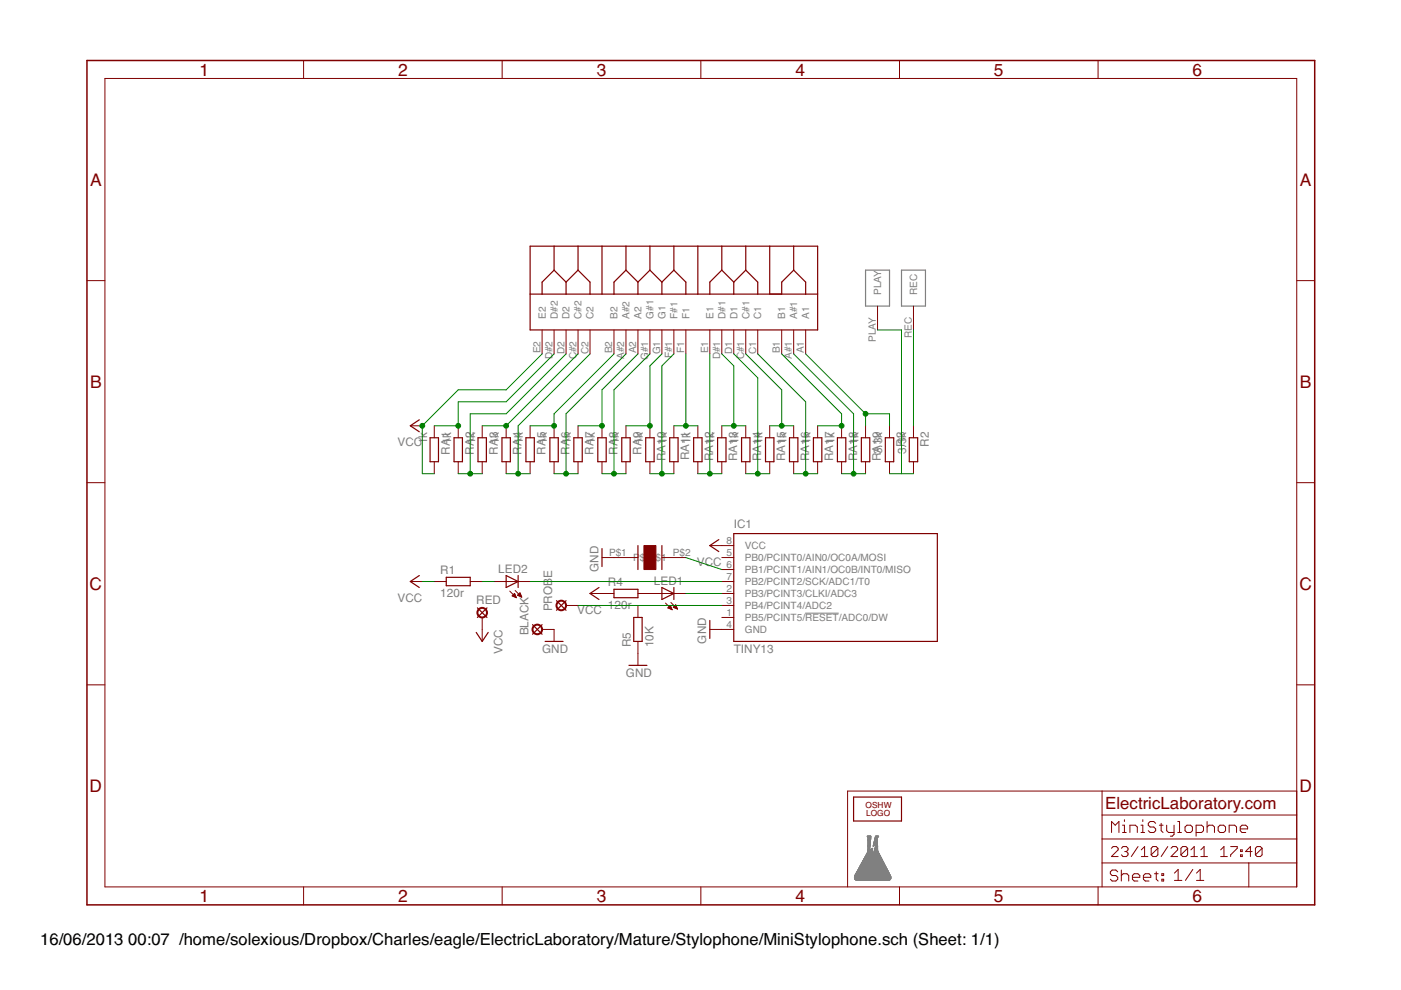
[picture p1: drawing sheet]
<svg xmlns="http://www.w3.org/2000/svg" width="297mm" height="210mm" viewBox="0 0 297 210" stroke-linecap="round" stroke-linejoin="round" font-family="sans-serif">
<path d="M183.5 57.3h5.1v7.6h-5.1zM191.1 57.3h5.1v7.6h-5.1z" fill="none" stroke="#808080" stroke-width=".25"/>
<g fill="#808080" stroke="#808080" stroke-width=".21">
<path d="M181.7 186.6l6.6 .1z"/>
<path d="M181.6 186.6h6.9z"/>
<path d="M181.5 186.6h7.1z"/>
<path d="M181.4 186.5l7.2 .1z"/>
<path d="M181.4 186.5l7.3 .1z"/>
<path d="M181.4 186.5h7.3z"/>
<path d="M181.3 186.5h7.4z"/>
<path d="M181.3 186.5h7.5z"/>
<path d="M181.3 186.4l7.5 .1z"/>
<path d="M181.3 186.4h7.5z"/>
<path d="M181.2 186.4h7.6z"/>
<path d="M181.2 186.3l7.6 .1z"/>
<path d="M181.2 186.3h7.7z"/>
<path d="M181.2 186.2l7.6 .1z"/>
<path d="M181.2 186.2l7.7 .1z"/>
<path d="M181.2 186.2h7.7z"/>
<path d="M181.2 186.1l7.7 .1z"/>
<path d="M181.2 186.1h7.7z"/>
<path d="M181.2 186l7.7 .1z"/>
<path d="M181.2 186h7.7z"/>
<path d="M181.2 185.9l7.7 .1z"/>
<path d="M181.2 185.9h7.7z"/>
<path d="M181.2 185.8l7.6 .1z"/>
<path d="M181.2 185.8h7.6z"/>
<path d="M181.2 185.7l7.6 .1z"/>
<path d="M181.2 185.7h7.6z"/>
<path d="M181.2 185.6l7.6 .1z"/>
<path d="M181.3 185.6l7.4 .1z"/>
<path d="M181.3 185.6h7.4z"/>
<path d="M181.3 185.5l7.4 .1z"/>
<path d="M181.3 185.5h7.4z"/>
<path d="M181.4 185.4l7.3 .1z"/>
<path d="M181.4 185.4h7.2z"/>
<path d="M181.4 185.4h7.3z"/>
<path d="M181.4 185.3l7.2 .1z"/>
<path d="M181.4 185.3h7.2z"/>
<path d="M181.5 185.2l7.1 .1z"/>
<path d="M181.5 185.2h7.1z"/>
<path d="M181.5 185.1l7 .1z"/>
<path d="M181.5 185.1h7z"/>
<path d="M181.6 185.1h6.9z"/>
<path d="M181.6 185l6.9 .1z"/>
<path d="M181.6 185h6.8z"/>
<path d="M181.7 184.9l6.7 .1z"/>
<path d="M181.6 184.9h6.8z"/>
<path d="M181.7 184.9h6.7z"/>
<path d="M181.7 184.8l6.7 .1z"/>
<path d="M181.7 184.8l6.6 .1z"/>
<path d="M181.7 184.8h6.6z"/>
<path d="M181.7 184.7l6.6 .1z"/>
<path d="M181.7 184.7h6.6z"/>
<path d="M181.8 184.7h6.5z"/>
<path d="M181.8 184.6l6.5 .1z"/>
<path d="M181.8 184.6l6.4 .1z"/>
<path d="M181.8 184.6h6.5z"/>
<path d="M181.8 184.6h6.4z"/>
<path d="M181.8 184.5l6.4 .1z"/>
<path d="M181.9 184.5h6.3z"/>
<path d="M181.9 184.4l6.3 .1z"/>
<path d="M181.9 184.4h6.3z"/>
<path d="M181.9 184.4h6.2z"/>
<path d="M181.9 184.3l6.2 .1z"/>
<path d="M182 184.3l6.1 .1z"/>
<path d="M182 184.3h6.1z"/>
<path d="M182 184.2l6.1 .1z"/>
<path d="M182 184.2l6 .1z"/>
<path d="M182 184.2h6z"/>
<path d="M182.1 184.2h5.9z"/>
<path d="M182.1 184.1l5.9 .1z"/>
<path d="M182.1 184.1h5.9z"/>
<path d="M182.1 184l5.8 .1z"/>
<path d="M182.1 184h5.8z"/>
<path d="M182.2 184h5.7z"/>
<path d="M182.2 183.9l5.7 .1z"/>
<path d="M182.2 183.9h5.7z"/>
<path d="M182.2 183.8l5.7 .1z"/>
<path d="M182.2 183.8l5.6 .1z"/>
<path d="M182.3 183.8h5.5z"/>
<path d="M182.3 183.7l5.5 .1z"/>
<path d="M182.3 183.7h5.5z"/>
<path d="M182.3 183.7h5.4z"/>
<path d="M182.3 183.6l5.4 .1z"/>
<path d="M182.4 183.6h5.3z"/>
<path d="M182.4 183.5l5.3 .1z"/>
<path d="M182.4 183.5h5.3z"/>
<path d="M182.5 183.4l5.1 .1z"/>
<path d="M182.5 183.4h5.1z"/>
<path d="M182.5 183.3l5.1 .1z"/>
<path d="M182.5 183.3h5.1z"/>
<path d="M182.5 183.3h5z"/>
<path d="M182.5 183.2l5 .1z"/>
<path d="M182.6 183.2h4.9z"/>
<path d="M182.6 183.1l4.9 .1z"/>
<path d="M182.6 183.1h4.9z"/>
<path d="M182.7 183.1h4.8z"/>
<path d="M182.6 183l4.8 .1z"/>
<path d="M182.7 183l4.7 .1z"/>
<path d="M182.7 183h4.7z"/>
<path d="M182.7 182.9l4.7 .1z"/>
<path d="M182.7 182.9h4.6z"/>
<path d="M182.8 182.9h4.6z"/>
<path d="M182.8 182.8l4.5 .1z"/>
<path d="M182.8 182.8h4.5z"/>
<path d="M182.8 182.7l4.5 .1z"/>
<path d="M182.9 182.7h4.4z"/>
<path d="M182.9 182.6l4.3 .1z"/>
<path d="M182.9 182.6h4.3z"/>
<path d="M182.9 182.5l4.3 .1z"/>
<path d="M183 182.5l4.2 .1z"/>
<path d="M183 182.5h4.2z"/>
<path d="M183 182.5h4.1z"/>
<path d="M183 182.4l1.8 .1z"/>
<path d="M184.8 182.4l2.3 .1z"/>
<path d="M183 182.4h1.8z"/>
<path d="M184.8 182.4h2.3z"/>
<path d="M183 182.3l1.8 .1z"/>
<path d="M184.8 182.3l2.3 .1z"/>
<path d="M183.1 182.3l1.7 .1z"/>
<path d="M184.8 182.3l2.2 .1z"/>
<path d="M183.1 182.3h1.7z"/>
<path d="M184.8 182.3h2.2z"/>
<path d="M183.1 182.2l1.7 .1z"/>
<path d="M184.8 182.2l2.2 .1z"/>
<path d="M183.1 182.2h1.7z"/>
<path d="M184.8 182.2h2.2z"/>
<path d="M184.9 182.2h2.1z"/>
<path d="M183.2 182.1l1.6 .1z"/>
<path d="M184.9 182.1l2.1 .1z"/>
<path d="M184.9 182.1l2 .1z"/>
<path d="M183.2 182.1h1.6z"/>
<path d="M184.9 182.1h2.1z"/>
<path d="M184.9 182.1h2z"/>
<path d="M183.2 182l1.6 .1z"/>
<path d="M184.9 182l2 .1z"/>
<path d="M183.2 182h1.6z"/>
<path d="M184.9 182h2z"/>
<path d="M183.3 181.9l1.5 .1z"/>
<path d="M184.9 181.9l2 .1z"/>
<path d="M183.3 181.9h1.5z"/>
<path d="M184.9 181.9h1.9z"/>
<path d="M185 181.9h1.8z"/>
<path d="M183.3 181.8l1.5 .1z"/>
<path d="M184.9 181.8l1.9 .1z"/>
<path d="M183.3 181.8h1.5z"/>
<path d="M185 181.8h1.8z"/>
<path d="M183.4 181.8h1.4z"/>
<path d="M183.4 181.7l1.4 .1z"/>
<path d="M185 181.7l1.7 .1z"/>
<path d="M183.4 181.7h1.4z"/>
<path d="M185 181.7h1.7z"/>
<path d="M183.5 181.6l1.3 .1z"/>
<path d="M185 181.6l1.7 .1z"/>
<path d="M183.5 181.6h1.3z"/>
<path d="M185 181.6h1.7z"/>
<path d="M183.5 181.5l1.3 .1z"/>
<path d="M185.1 181.5l1.6 .1z"/>
<path d="M185 181.5l1.6 .1z"/>
<path d="M183.5 181.5h1.3z"/>
<path d="M185 181.5h1.6z"/>
<path d="M183.5 181.5h1.4z"/>
<path d="M183.6 181.4l1.3 .1z"/>
<path d="M185.1 181.4l1.5 .1z"/>
<path d="M183.6 181.4h1.3z"/>
<path d="M185.1 181.4h1.5z"/>
<path d="M183.6 181.3l1.3 .1z"/>
<path d="M185.1 181.3l1.4 .1z"/>
<path d="M183.6 181.3h1.2z"/>
<path d="M185.1 181.3h1.4z"/>
<path d="M183.7 181.3h1.2z"/>
<path d="M183.7 181.2l1.2 .1z"/>
<path d="M185.1 181.2l1.4 .1z"/>
<path d="M183.7 181.2h1.2z"/>
<path d="M185.1 181.2h1.4z"/>
<path d="M183.7 181.1l1.2 .1z"/>
<path d="M185.1 181.1l1.4 .1z"/>
<path d="M183.7 181.1h1.2z"/>
<path d="M185.2 181.1h1.2z"/>
<path d="M183.7 181l1.2 .1z"/>
<path d="M185.2 181l1.2 .1z"/>
<path d="M183.8 181l1.1 .1z"/>
<path d="M183.8 181h1.1z"/>
<path d="M185.2 181h1.2z"/>
<path d="M183.8 180.9l1.1 .1z"/>
<path d="M185.2 180.9l1.1 .1z"/>
<path d="M183.9 180.9h1z"/>
<path d="M185.2 180.9h1.1z"/>
<path d="M183.9 180.8l1 .1z"/>
<path d="M185.2 180.8l1.1 .1z"/>
<path d="M183.9 180.8h1z"/>
<path d="M185.2 180.8h1.1z"/>
<path d="M185.3 180.8h1z"/>
<path d="M183.9 180.7l1 .1z"/>
<path d="M185.3 180.7l.9 .1z"/>
<path d="M184 180.7h.9z"/>
<path d="M185.3 180.7h.9z"/>
<path d="M184 180.6l1 .1z"/>
<path d="M185.3 180.6l.9 .1z"/>
<path d="M184 180.6l.9 .1z"/>
<path d="M184 180.6h.9z"/>
<path d="M185.3 180.6h.9z"/>
<path d="M184 180.6h1z"/>
<path d="M184 180.5l1 .1z"/>
<path d="M185.3 180.5l.8 .1z"/>
<path d="M184 180.5h1z"/>
<path d="M185.4 180.5h.7z"/>
<path d="M184 180.4l1 .1z"/>
<path d="M185.4 180.4l.7 .1z"/>
<path d="M184 180.4h1z"/>
<path d="M185.4 180.4h.7z"/>
<path d="M184 180.3l1 .1z"/>
<path d="M185.4 180.3l.7 .1z"/>
<path d="M184 180.3h1z"/>
<path d="M185.4 180.3h.7z"/>
<path d="M184.1 180.2l.3 .1z"/>
<path d="M184.4 180.2l.6 .1z"/>
<path d="M185.4 180.2l.7 .1z"/>
<path d="M184 180.2h.4z"/>
<path d="M184.5 180.2h.5z"/>
<path d="M185.4 180.2h.7z"/>
<path d="M184 180.1l.4 .1z"/>
<path d="M184.5 180.1l.5 .1z"/>
<path d="M185.4 180.1l.7 .1z"/>
<path d="M184.6 180.1l.4 .1z"/>
<path d="M185.5 180.1l.6 .1z"/>
<path d="M184 180.1h.4z"/>
<path d="M184.6 180.1h.4z"/>
<path d="M185.5 180.1h.6z"/>
<path d="M184 180l.4 .1z"/>
<path d="M184.7 180l.3 .1z"/>
<path d="M185.5 180l.6 .1z"/>
<path d="M184 180h.4z"/>
<path d="M184.7 180h.3z"/>
<path d="M185.5 180h.6z"/>
<path d="M184.8 180h.2z"/>
<path d="M184 179.9l.4 .1z"/>
<path d="M184.8 179.9l.2 .1z"/>
<path d="M185.5 179.9l.6 .1z"/>
<path d="M184.1 179.9h.3z"/>
<path d="M184.9 179.9h.1z"/>
<path d="M185.5 179.9h.6z"/>
<path d="M184.1 179.8l.3 .1z"/>
<path d="M185.5 179.8l.6 .1z"/>
<path d="M184.1 179.8h.3z"/>
<path d="M185.5 179.8h.6z"/>
<path d="M184.1 179.7l.3 .1z"/>
<path d="M185.5 179.7l.6 .1z"/>
<path d="M184.1 179.7h.3z"/>
<path d="M185.5 179.7h.6z"/>
<path d="M185.6 179.7h.5z"/>
<path d="M184.1 179.6l.3 .1z"/>
<path d="M185.6 179.6l.5 .1z"/>
<path d="M184 179.6l.4 .1z"/>
<path d="M184 179.6h.4z"/>
<path d="M185.6 179.6h.5z"/>
<path d="M184 179.5l.4 .1z"/>
<path d="M185.6 179.5l.5 .1z"/>
<path d="M184 179.5h.4z"/>
<path d="M185.6 179.5h.5z"/>
<path d="M184 179.4l.4 .1z"/>
<path d="M185.7 179.4l.4 .1z"/>
<path d="M184 179.4h.4z"/>
<path d="M185.7 179.4h.4z"/>
<path d="M184 179.4h.5z"/>
<path d="M184 179.3l.5 .1z"/>
<path d="M185.7 179.3l.4 .1z"/>
<path d="M185.1 179.3l.2 .1z"/>
<path d="M184 179.3h.5z"/>
<path d="M185.1 179.3h.2z"/>
<path d="M185.7 179.3h.4z"/>
<path d="M185.2 179.3h.1z"/>
<path d="M184 179.2l.5 .1z"/>
<path d="M185.2 179.2l.2 .1z"/>
<path d="M185.7 179.2l.3 .1z"/>
<path d="M184 179.2h.5z"/>
<path d="M185.2 179.2h.3z"/>
<path d="M185.7 179.2h.3z"/>
<path d="M184 179.1l.5 .1z"/>
<path d="M185.2 179.1l.3 .1z"/>
<path d="M185.7 179.1l.3 .1z"/>
<path d="M185.2 179.1l.4 .1z"/>
<path d="M184.1 179.1h.4z"/>
<path d="M185.2 179.1h.4z"/>
<path d="M185.7 179.1h.3z"/>
<path d="M184.1 179l.4 .1z"/>
<path d="M185.2 179l.5 .1z"/>
<path d="M185.7 179l.3 .1z"/>
<path d="M184.1 179h.4z"/>
<path d="M185.2 179h.5z"/>
<path d="M185.7 179h.3z"/>
<path d="M185.2 179h.8z"/>
<path d="M184.1 178.9l.4 .1z"/>
<path d="M185.2 178.9l.8 .1z"/>
<path d="M184.1 178.9h.4z"/>
<path d="M185.2 178.9h.8z"/>
<path d="M184.1 178.8l.4 .1z"/>
<path d="M185.3 178.8l.7 .1z"/>
<path d="M184 178.8l.5 .1z"/>
<path d="M184 178.8h.5z"/>
<path d="M185.3 178.8h.7z"/>
<path d="M184 178.7l.5 .1z"/>
<path d="M185.3 178.7l.7 .1z"/>
<path d="M184 178.7h.5z"/>
<path d="M185.3 178.7h.7z"/>
<path d="M184 178.6l.5 .1z"/>
<path d="M185.3 178.6l.7 .1z"/>
<path d="M184 178.6h.5z"/>
<path d="M185.3 178.6h.7z"/>
<path d="M184.1 178.6h.4z"/>
<path d="M184.1 178.5l.4 .1z"/>
<path d="M185.3 178.5l.7 .1z"/>
<path d="M184.1 178.5h.4z"/>
<path d="M185.4 178.5h.6z"/>
<path d="M184.1 178.4l.4 .1z"/>
<path d="M185.4 178.4l.6 .1z"/>
<path d="M184.1 178.4h.4z"/>
<path d="M185.4 178.4h.6z"/>
<path d="M184.1 178.3l.4 .1z"/>
<path d="M185.4 178.3l.6 .1z"/>
<path d="M184 178.3h.6z"/>
<path d="M185.4 178.3h.6z"/>
<path d="M184 178.2l.6 .1z"/>
<path d="M185.4 178.2l.6 .1z"/>
<path d="M184 178.2h.6z"/>
<path d="M185.4 178.2h.6z"/>
<path d="M184 178.1l.6 .1z"/>
<path d="M185.4 178.1l.6 .1z"/>
<path d="M184 178.1h.6z"/>
<path d="M185.4 178.1h.6z"/>
<path d="M185.5 178.1h.5z"/>
<path d="M184 178l.6 .1z"/>
<path d="M185.5 178l.5 .1z"/>
<path d="M184 178h.6z"/>
<path d="M185.5 178h.5z"/>
<path d="M184 177.9l.6 .1z"/>
<path d="M185.5 177.9l.5 .1z"/>
<path d="M184 177.9h.6z"/>
<path d="M185.5 177.9h.5z"/>
<path d="M184 177.8l.6 .1z"/>
<path d="M185.5 177.8l.5 .1z"/>
<path d="M184 177.8h.6z"/>
<path d="M185.5 177.8h.5z"/>
<path d="M184.1 177.7l.5 .1z"/>
<path d="M185.5 177.7l.5 .1z"/>
<path d="M184.1 177.7h.5z"/>
<path d="M185.5 177.7h.5z"/>
<path d="M184.1 177.6l.5 .1z"/>
<path d="M185.6 177.6l.4 .1z"/>
<path d="M184.1 177.6h.5z"/>
<path d="M185.6 177.6h.4z"/>
<path d="M184 177.6h.6z"/>
<path d="M185.5 177.6h.6z"/>
<path d="M184 177.5l.6 .1z"/>
<path d="M185.6 177.5l.5 .1z"/>
<path d="M184 177.5h.6z"/>
<path d="M185.6 177.5h.5z"/>
<path d="M184 177.4l.6 .1z"/>
<path d="M185.6 177.4l.6 .1z"/>
<path d="M183.9 177.4l.7 .1z"/>
<path d="M183.9 177.4h.7z"/>
<path d="M185.6 177.4h.6z"/>
<path d="M185.6 177.4h.7z"/>
<path d="M183.9 177.3l.7 .1z"/>
<path d="M185.6 177.3l.7 .1z"/>
<path d="M183.9 177.3h.7z"/>
<path d="M185.6 177.3h.7z"/>
<path d="M183.9 177.2l.7 .1z"/>
<path d="M185.6 177.2l.7 .1z"/>
</g>
<path d="M170.7 130h7.1" fill="none" stroke="#808080" stroke-width=".21"/>
<g fill="none" stroke="#800000" stroke-width=".25">
<path d="M112.4 52.2h61v17.8h-61zM117.5 57.3l2.5 2.5M117.5 57.3l-2.6 2.5v2.6M117.5 52.2v5.1M120 59.8v2.6M122.6 57.3l2.5 2.5v2.6M122.6 52.2v5.1M122.6 57.3l-2.6 2.5M127.6 52.2v10.2M132.7 57.3l2.6 2.5M132.7 57.3l-2.5 2.5v2.6M132.7 52.2v5.1"/>
<path d="M135.3 59.8v2.6M137.8 57.3l2.5 2.5M137.8 57.3l-2.5 2.5M137.8 52.2v5.1M140.3 59.8v2.6M142.9 57.3l2.5 2.5v2.6M142.9 52.2v5.1M142.9 57.3l-2.6 2.5M148 52.2v10.2M153 57.3l2.6 2.5M153 57.3l-2.5 2.5v2.6M153 52.2v5.1"/>
<path d="M155.6 59.8v2.6M158.1 57.3l2.6 2.5v2.6M158.1 52.2v5.1M158.1 57.3l-2.5 2.5M163.2 52.2v10.2M168.3 57.3l2.5 2.5v2.6M168.3 57.3l-2.6 2.5v2.6M168.3 52.2v5.1M112.4 62.4h61M88.9 89l-1.9 1.3 1.9 1.2M91.2 92.8h1.8v5.1h-1.8zM96.3 92.8h1.7v5.1h-1.7z"/>
<path d="M101.3 92.8h1.8v5.1h-1.8zM106.4 92.8h1.8v5.1h-1.8zM111.5 92.8h1.8v5.1h-1.8zM116.6 92.8h1.8v5.1h-1.8zM121.7 92.8h1.7v5.1h-1.7zM126.7 92.8h1.8v5.1h-1.8zM131.8 92.8h1.8v5.1h-1.8zM136.9 92.8h1.8v5.1h-1.8zM142 92.8h1.8v5.1h-1.8zM147.1 92.8h1.7v5.1h-1.7zM152.1 92.8h1.8v5.1h-1.8zM157.2 92.8h1.8v5.1h-1.8z"/>
<path d="M162.3 92.8h1.8v5.1h-1.8zM167.4 92.8h1.8v5.1h-1.8zM172.5 92.8h1.7v5.1h-1.7zM177.5 92.8h1.8v5.1h-1.8zM182.6 92.8h1.8v5.1h-1.8zM187.7 92.8h1.8v5.1h-1.8zM192.8 92.8h1.8v5.1h-1.8zM127.6 116.3v3.8M135.3 115.7v5.1M140.3 115.7v5.1M152.4 114.4l-1.9 1.3 1.9 1.2M155.6 113.1h43.1v22.9h-43.1z"/>
<path d="M88.9 122l-1.9 1.3 1.9 1.3M94.6 122.4h5.1v1.8h-5.1zM101 134.1l1.2 1.9 1.3-1.9M101.2 128.9l2.1 2M103.3 128.9l-2.1 2M107.3 122l2.6 1.3-2.6 1.3zM109.9 122v2.6M112.9 132.4l2 2.1M114.9 132.4l-2 2.1M115.6 136h3.8M118 127.4l2 2M120 127.4l-2 2"/>
<path d="M127 124.6l-1.9 1.2 1.9 1.3M130.2 124.9h5.1v1.8h-5.1zM134.4 130.9h1.7v5.1h-1.7zM140.3 124.6l2.6 1.2-2.6 1.3zM142.9 124.6v2.5M150.5 131.6v3.8M133.3 141.1h3.9M181 169h10.1v5.1h-10.1z"/>
</g>
<g fill="none" stroke="#800000" stroke-width=".21">
<path d="M22.2 16.6h252.7v171.4h-252.7zM64.4 12.8v3.8M106.5 12.8v3.8M148.6 12.8v3.8M190.7 12.8v3.8M232.8 12.8v3.8M18.4 59.5h3.8M274.9 59.5h3.8M114.9 70v5M117.5 70v5M120 70v5M122.6 70v5"/>
<path d="M125.1 70v5M130.2 70v5M132.7 70v5M135.3 70v5M137.8 70v5M140.3 70v5M142.9 70v5M145.4 70v5M150.5 70v5M153 70v5M155.6 70v5M158.1 70v5"/>
<path d="M160.7 70v5M165.7 70v5M168.3 70v5M170.8 70v5M186.1 64.9v5.1M193.7 64.9v5.1M87 90.3h2.5M92.1 90.3v2.5M92.1 97.9v2.5M97.2 90.3v2.5M97.2 97.9v2.5M102.2 90.3v2.5"/>
<path d="M102.2 97.9v2.5M107.3 90.3v2.5M107.3 97.9v2.5M112.4 90.3v2.5M112.4 97.9v2.5M117.5 90.3v2.5M117.5 97.9v2.5M122.6 90.3v2.5M122.6 97.9v2.5M127.6 90.3v2.5M127.6 97.9v2.5M132.7 90.3v2.5"/>
<path d="M132.7 97.9v2.5M137.8 90.3v2.5M137.8 97.9v2.5M142.9 90.3v2.5M142.9 97.9v2.5M148 90.3v2.5M148 97.9v2.5M153 90.3v2.5M153 97.9v2.5M158.1 90.3v2.5M158.1 97.9v2.5M163.2 90.3v2.5"/>
<path d="M163.2 97.9v2.5M168.3 90.3v2.5M168.3 97.9v2.5M173.4 90.3v2.5M173.4 97.9v2.5M178.4 90.3v2.5M178.4 97.9v2.5M183.5 90.3v2.5M183.5 97.9v2.5M188.6 90.3v2.5M188.6 97.9v2.5M193.7 90.3v2.5"/>
<path d="M193.7 97.9v2.5M18.4 102.3h3.8M127.6 118.2h7.7M140.3 118.2h5.1M150.5 115.7h5.1M153 118.2h2.6M274.9 102.3h3.8M87 123.3h2.5M92.1 123.3h2.5M99.7 123.3h2.5M102.2 130.9v5.1M104.8 123.3h7.6"/>
<path d="M108.1 125.3l1.4 1.4M108.6 126.3l.5-.5 .4 .9zM108.6 126.4h.7M108.7 126.2h.6M108.8 126.1h.4M108.9 126.5h.5M108.9 126h.3M109.1 125.9h.1M109.2 126.6h.2M109.2 125.2l1.4 1.4M109.8 126.2h.7M109.8 126.1h.6"/>
<path d="M109.9 126h.5M110.1 125.9h.2M110.1 126.4h.4M110.2 125.8h.1M110.2 125.7l-.5 .5 .9 .4M110.2 125.7l.4 .9M110.4 126.5h.2M114.9 133.5h2.6v2.5M120 128.4h2.6M125.1 125.8h5.1M135.3 128.4v2.5M135.3 136v5.1"/>
<path d="M135.3 125.8h10.1M141.1 127.9l1.4 1.4M141.6 128.9l.9 .4M141.6 128.9l.5-.5 .4 .9M141.6 128.9h.7M141.7 128.8h.6M141.8 128.7h.4M141.9 129h.5M141.9 128.5h.3M142.1 128.4h.1M142.2 129.1h.2M142.2 127.7l1.4 1.4"/>
<path d="M142.5 129.3h.1M142.8 128.8h.7M142.9 128.7h.5M143 128.5h.4M143.1 128.9h.4M143.1 128.4h.2M143.2 128.3h.1M143.3 128.2l-.6 .6 .9 .3M143.3 128.2l.3 .9M143.4 129h.2M150.5 133.5h5.1M153 130.9h2.6"/>
<path d="M153 125.8h2.6M153 128.4h2.6M153 120.8h2.6M153 123.3h2.6M18.4 145.2h3.8M274.9 145.2h3.8M233.7 167.7v20.3M233.7 177.9h41.2M233.7 172.8h41.2M235.6 179.9l.4-.4h.7l.4 .4v.3l-1.5 1.4h1.5M235.7 176.5v-2.3l.8 .8 .7-.8v2.3M237.8 179.9l.3-.4h.7l.4 .4v.3l-.4 .4"/>
<path d="M238 175h.4v1.5M238 176.5h.8M238.4 173.8v.4M239.6 176.5v-1.5h1.1l.4 .3v1.2M241.3 179.5l-1.4 2.1M241.9 175h.4v1.5M241.9 176.5h.8M242.3 173.8v.4M245 174.6l-.4-.4h-.7l-.4 .4v.4l.4 .3h.7l.4 .4v.4l-.4 .4h-.7l-.4-.4M245.5 179.9v1.4l-.4 .3h-.7l-.3-.3M245.5 179.9l-.4-.4h-.7l-.3 .4v1.4M245.5 179.9l-1.4 1.4"/>
<path d="M245.8 175h.8M246.2 174.6v1.5l.4 .4M247.4 175v1.1l.4 .4h1.1M247.6 179.5l-1.4 2.1M248.3 179.9l.3-.4h.7l.4 .4v.3l-1.4 1.4h1.4M248.9 175v1.9l-.4 .4h-.4M249.7 176.5h.8M249.7 174.2h.4v2.3M251.2 175.3l.5-.3h.7l.4 .3v.8l-.4 .4h-.7l-.5-.4zM251.8 179.9v1.4l-.4 .3h-.7l-.3-.3M251.8 179.9l-.4-.4h-.7l-.3 .4v1.4M251.8 179.9l-1.4 1.4"/>
<path d="M253.6 176.5h1.2l.4-.4v-.8l-.4-.3h-1.2v2.3M255.9 175.3l.4-.3h.8l.4 .3v1.2M255.9 174.2v2.3M258.7 175h.7l.4 .3v.8l-.4 .4h-.7l-.4-.4v-.8zM260.6 176.5v-1.5h1.2l.4 .3v1.2M260.9 179.5h1.4v.4l-1.4 1.4v.3M263 175.7h1.5v-.4l-.4-.3h-.8l-.3 .3v.8l.3 .4h.8M267.6 179.9v1.4l-.4 .3h-.7l-.3-.3M267.6 179.9l-.4-.4h-.7l-.3 .4v1.4M267.6 179.9l-1.4 1.4M274.9 167.7h-95.2v20.3M64.4 188v3.9"/>
<path d="M106.5 188v3.9M148.6 188v3.9M190.7 188v3.9M232.8 188v3.9M233.7 183h41.2M237 184.8l-.4-.3h-.8l-.4 .3v.5l.4 .3h.8l.4 .4v.4l-.4 .4h-.8l-.4-.4M237.7 184.5v2.3M237.7 185.6l.4-.3h.8l.4 .3v1.2M238.5 180.6h.3M238.8 180.6l.4 .3v.4l-.4 .3h-.7l-.3-.3M240.1 186h1.6v-.4l-.4-.3h-.8l-.4 .3v.8l.4 .4h.8M242 181.6h1.4"/>
<path d="M242 180.2l.7-.7v2.1M242.4 186h1.6v-.4l-.4-.3h-.8l-.4 .3v.8l.4 .4h.8M244.8 185.3h.8M245.2 184.8v1.6l.4 .4M246.3 185.3h.4v.3h-.4zM246.3 186.4h.4v.4h-.4zM249 185.1l.8-.8v2.4M249 186.7h1.6M252.5 181.6h1.4M252.5 180.2l.7-.7v2.1M252.9 184.3l-1.6 2.4M253.7 186.7h1.5"/>
<path d="M253.7 185.1l.8-.8v2.4M254.6 181.6h1.4M254.6 180.2l.7-.7v2.1M258.8 181.6h1.4M258.8 180.2l.7-.7v2.1M263 181.3h.4v.3h-.4zM263 180.2h.4v.4h-.4zM264.8 183v5M265.5 180.6h-1.4l1-1.1v2.1"/>
</g>
<path d="M136.5 115.7h2.6v5.1h-2.6z" fill="#800000" stroke="#800000" stroke-width=".21"/>
<g fill="none" stroke="#800000" stroke-width=".42">
<circle cx="102.2" cy="129.9" r="1.02"/>
<circle cx="113.9" cy="133.5" r="1.02"/>
<circle cx="119" cy="128.4" r="1.02"/>
</g>
<path d="M18.4 12.8h260.3v179.1h-260.3z" fill="none" stroke="#800000" stroke-width=".32"/>
<g fill="none" stroke="#008000" stroke-width=".21">
<path d="M114.9 75l-7.6 7.7h-10.1l-7.7 7.6v10.1h2.6M117.5 75l-10.2 10.2h-10.1v5.1h-5.1M120 75l-12.7 12.7h-7.6v12.7M122.6 75l-15.3 15.3h-5.1M125.1 75l-15.2 15.3v10.1M130.2 75l-12.7 12.7v2.6h-5.1M132.7 75l-12.7 12.7v12.7M135.3 75l-7.7 7.7v7.6h-5M137.8 75l-7.6 7.7v17.7M140.3 75l-2.5 2.6v12.7h-5.1M142.9 75l-2.6 2.6v22.8M145.4 75v15.3"/>
<path d="M150.5 75v25.4M153 75l2.6 2.6v12.7M155.6 75l5.1 5.1v20.3M158.1 75l7.6 7.7v7.6M160.7 75l10.1 10.2v15.2M165.7 75l12.7 12.7v2.6h-5M168.3 75l12.7 12.7v12.7M170.8 75l12.7 12.7M186.1 70h5v30.4M193.7 70v20.3M142.9 90.3h5.1M153 90.3h5.1"/>
<path d="M163.2 90.3h5.1M183.5 87.7h5.1v2.6M183.5 87.7v2.6M97.2 100.4h5M107.3 100.4h5.1M117.5 100.4h5.1M127.6 100.4h5.1M137.8 100.4h5.1M145.4 118.2l7.6 2.6M148 100.4h5M158.1 100.4h5.1M168.3 100.4h5.1"/>
<path d="M178.4 100.4h5.1M188.6 100.4h5.1M89.5 123.3h2.6M102.2 123.3h2.6M112.4 123.3h40.6M122.6 128.4h30.4M145.4 125.8h7.6"/>
</g>
<g fill="#008000" stroke="#008000" stroke-width=".21">
<circle cx="181" cy="100.4" r=".51"/>
<circle cx="170.8" cy="100.4" r=".51"/>
<circle cx="160.7" cy="100.4" r=".51"/>
<circle cx="150.5" cy="100.4" r=".51"/>
<circle cx="140.3" cy="100.4" r=".51"/>
<circle cx="130.2" cy="100.4" r=".51"/>
<circle cx="120" cy="100.4" r=".51"/>
<circle cx="109.9" cy="100.4" r=".51"/>
<circle cx="99.7" cy="100.4" r=".51"/>
<circle cx="97.2" cy="90.3" r=".51"/>
<circle cx="107.3" cy="90.3" r=".51"/>
<circle cx="117.5" cy="90.3" r=".51"/>
<circle cx="127.6" cy="90.3" r=".51"/>
<circle cx="137.8" cy="90.3" r=".51"/>
<circle cx="145.4" cy="90.3" r=".51"/>
<circle cx="155.6" cy="90.3" r=".51"/>
<circle cx="165.7" cy="90.3" r=".51"/>
<circle cx="178.4" cy="90.3" r=".51"/>
<circle cx="89.5" cy="90.3" r=".51"/>
<circle cx="183.5" cy="87.7" r=".51"/>
</g>
<g font-size="3.7" fill="#800000">
<text x="42.3" y="16">1</text>
<text x="84.4" y="16">2</text>
<text x="126.5" y="16">3</text>
<text x="168.6" y="16">4</text>
<text x="210.7" y="16">5</text>
<text x="252.9" y="16">6</text>
<text x="19.1" y="39.4">A</text>
<text x="275.6" y="39.4">A</text>
<text x="19.1" y="82.2">B</text>
<text x="275.6" y="82.2">B</text>
<text x="19" y="125.1">C</text>
<text x="275.5" y="125.1">C</text>
<text x="19" y="167.9">D</text>
<text x="275.5" y="167.9">D</text>
<text x="42.3" y="191.2">1</text>
<text x="84.4" y="191.2">2</text>
<text x="126.5" y="191.2">3</text>
<text x="168.6" y="191.2">4</text>
<text x="210.7" y="191.2">5</text>
<text x="252.9" y="191.2">6</text>
</g>
<text font-size="3.6" fill="#800000" x="234.3" y="171.5">ElectricLaboratory.com</text>
<g font-size="3.5">
<text x="8.5" y="200.4">16/06/2013</text>
<text x="27.2" y="200.4">00:07 /home/solexious/Dropbox/Charles/eagle/ElectricLaboratory/Mature/Stylophone/MiniStylophone.sch (Sheet: 1/1)</text>
</g>
<g font-size="2.5" fill="#808080">
<text x="84.3" y="94.6">VCC</text>
<text x="90.6" y="94.2" transform="rotate(-90 90.6 94.2)">1k</text>
<text x="95.6" y="94.2" transform="rotate(-90 95.6 94.2)">1k</text>
<text x="100.7" y="94.2" transform="rotate(-90 100.7 94.2)">1k</text>
<text x="105.8" y="94.2" transform="rotate(-90 105.8 94.2)">1k</text>
<text x="110.9" y="94.2" transform="rotate(-90 110.9 94.2)">1k</text>
<text x="116" y="94.2" transform="rotate(-90 116 94.2)">1k</text>
<text x="121" y="94.2" transform="rotate(-90 121 94.2)">1k</text>
<text x="126.1" y="94.2" transform="rotate(-90 126.1 94.2)">1k</text>
<text x="131.2" y="94.2" transform="rotate(-90 131.2 94.2)">1k</text>
<text x="136.3" y="94.2" transform="rotate(-90 136.3 94.2)">1k</text>
<text x="141.4" y="94.2" transform="rotate(-90 141.4 94.2)">1k</text>
<text x="146.2" y="94.2" transform="rotate(-90 146.2 94.2)">1k</text>
<text x="151.5" y="94.2" transform="rotate(-90 151.5 94.2)">1k</text>
<text x="156.6" y="94.2" transform="rotate(-90 156.6 94.2)">1k</text>
<text x="161.7" y="94.2" transform="rotate(-90 161.7 94.2)">1k</text>
<text x="166.7" y="94.2" transform="rotate(-90 166.7 94.2)">1k</text>
<text x="171.8" y="94.2" transform="rotate(-90 171.8 94.2)">1k</text>
<text x="176.9" y="94.2" transform="rotate(-90 176.9 94.2)">1k</text>
<text x="182" y="94.2" transform="rotate(-90 182 94.2)">1k</text>
<text x="187.1" y="94.2" transform="rotate(-90 187.1 94.2)">3k</text>
<text x="192.1" y="94.2" transform="rotate(-90 192.1 94.2)">3k</text>
<text x="196.9" y="94.7" transform="rotate(-90 196.9 94.7)">R2</text>
<text x="95.4" y="96.4" transform="rotate(-90 95.4 96.4)">RA1</text>
<text x="100.4" y="96.4" transform="rotate(-90 100.4 96.4)">RA2</text>
<text x="105.5" y="96.4" transform="rotate(-90 105.5 96.4)">RA3</text>
<text x="110.6" y="96.4" transform="rotate(-90 110.6 96.4)">RA4</text>
<text x="115.7" y="96.4" transform="rotate(-90 115.7 96.4)">RA5</text>
<text x="120.8" y="96.4" transform="rotate(-90 120.8 96.4)">RA6</text>
<text x="125.8" y="96.4" transform="rotate(-90 125.8 96.4)">RA7</text>
<text x="130.9" y="96.4" transform="rotate(-90 130.9 96.4)">RA8</text>
<text x="136" y="96.4" transform="rotate(-90 136 96.4)">RA9</text>
<text x="141.1" y="97.8" transform="rotate(-90 141.1 97.8)">RA10</text>
<text x="146.2" y="97.6" transform="rotate(-90 146.2 97.6)">RA11</text>
<text x="151.2" y="97.8" transform="rotate(-90 151.2 97.8)">RA12</text>
<text x="156.3" y="97.8" transform="rotate(-90 156.3 97.8)">RA13</text>
<text x="161.4" y="97.8" transform="rotate(-90 161.4 97.8)">RA14</text>
<text x="166.5" y="97.8" transform="rotate(-90 166.5 97.8)">RA15</text>
<text x="171.5" y="97.8" transform="rotate(-90 171.5 97.8)">RA16</text>
<text x="176.6" y="97.8" transform="rotate(-90 176.6 97.8)">RA17</text>
<text x="181.7" y="97.8" transform="rotate(-90 181.7 97.8)">RA18</text>
<text x="186.8" y="97.8" transform="rotate(-90 186.8 97.8)">R3A.19</text>
<text x="192.1" y="96.3" transform="rotate(-90 192.1 96.3)">3.R3</text>
<text x="155.6" y="111.9">IC1</text>
<text x="147.8" y="120">VCC</text>
<text x="93.4" y="121.8">R1</text>
<text x="105.6" y="121.5">LED2</text>
<text x="117.1" y="122.5" transform="rotate(-90 117.1 122.5)">E</text>
<text x="126.9" y="121.2" transform="rotate(-90 126.9 121.2)">GND</text>
<text x="128.9" y="124.3">R4</text>
<text x="138.6" y="124.1">LED1</text>
<text x="84.3" y="127.6">VCC</text>
<text x="93.4" y="126.6">120r</text>
<text x="101" y="128">RED</text>
<text x="117.1" y="129.6" transform="rotate(-90 117.1 129.6)">PROB</text>
<text x="122.4" y="130.1">VCC</text>
<text x="128.9" y="129.1">120r</text>
<text x="112" y="134.7" transform="rotate(-90 112 134.7)">BLACK</text>
<text x="133.8" y="137.3" transform="rotate(-90 133.8 137.3)">R5</text>
<text x="138.6" y="137.3" transform="rotate(-90 138.6 137.3)">10K</text>
<text x="149.7" y="136.5" transform="rotate(-90 149.7 136.5)">GND</text>
<text x="106.6" y="138.7" transform="rotate(-90 106.6 138.7)">VCC</text>
<text x="114.9" y="138.5">GND</text>
<text x="132.7" y="143.6">GND</text>
<text x="155.6" y="138.5">TINY13</text>
</g>
<g font-size="2.1" fill="#808080">
<text x="186.8" y="62.6" transform="rotate(-90 186.8 62.6)">PLAY</text>
<text x="194.4" y="62.6" transform="rotate(-90 194.4 62.6)">REC</text>
<text x="115.7" y="67.6" transform="rotate(-90 115.7 67.6)">E2</text>
<text x="118.2" y="67.6" transform="rotate(-90 118.2 67.6)">D#2</text>
<text x="120.8" y="67.6" transform="rotate(-90 120.8 67.6)">D2</text>
<text x="123.3" y="67.6" transform="rotate(-90 123.3 67.6)">C#2</text>
<text x="125.9" y="67.6" transform="rotate(-90 125.9 67.6)">C2</text>
<text x="130.9" y="67.6" transform="rotate(-90 130.9 67.6)">B2</text>
<text x="133.5" y="67.6" transform="rotate(-90 133.5 67.6)">A#2</text>
<text x="136" y="67.6" transform="rotate(-90 136 67.6)">A2</text>
<text x="138.6" y="67.6" transform="rotate(-90 138.6 67.6)">G#1</text>
<text x="141.1" y="67.6" transform="rotate(-90 141.1 67.6)">G1</text>
<text x="143.6" y="67.6" transform="rotate(-90 143.6 67.6)">F#1</text>
<text x="146.2" y="67.6" transform="rotate(-90 146.2 67.6)">F1</text>
<text x="151.3" y="67.6" transform="rotate(-90 151.3 67.6)">E1</text>
<text x="153.8" y="67.6" transform="rotate(-90 153.8 67.6)">D#1</text>
<text x="156.3" y="67.6" transform="rotate(-90 156.3 67.6)">D1</text>
<text x="158.9" y="67.6" transform="rotate(-90 158.9 67.6)">C#1</text>
<text x="161.4" y="67.6" transform="rotate(-90 161.4 67.6)">C1</text>
<text x="166.5" y="67.6" transform="rotate(-90 166.5 67.6)">B1</text>
<text x="169" y="67.6" transform="rotate(-90 169 67.6)">A#1</text>
<text x="171.6" y="67.6" transform="rotate(-90 171.6 67.6)">A1</text>
<text x="193.3" y="71.7" transform="rotate(-90 193.3 71.7)">REC</text>
<text x="114.6" y="74.9" transform="rotate(-90 114.6 74.9)">E2</text>
<text x="117.1" y="76.2" transform="rotate(-90 117.1 76.2)">D#2</text>
<text x="119.7" y="75" transform="rotate(-90 119.7 75)">D2</text>
<text x="122.2" y="76.2" transform="rotate(-90 122.2 76.2)">C#2</text>
<text x="124.7" y="75" transform="rotate(-90 124.7 75)">C2</text>
<text x="129.8" y="74.9" transform="rotate(-90 129.8 74.9)">B2</text>
<text x="132.4" y="76.1" transform="rotate(-90 132.4 76.1)">A#2</text>
<text x="134.9" y="74.9" transform="rotate(-90 134.9 74.9)">A2</text>
<text x="137.4" y="76.3" transform="rotate(-90 137.4 76.3)">G#1</text>
<text x="140" y="75.2" transform="rotate(-90 140 75.2)">G1</text>
<text x="142.5" y="76" transform="rotate(-90 142.5 76)">F#1</text>
<text x="145.1" y="74.8" transform="rotate(-90 145.1 74.8)">F1</text>
<text x="150.1" y="74.9" transform="rotate(-90 150.1 74.9)">E1</text>
<text x="152.7" y="76.2" transform="rotate(-90 152.7 76.2)">D#1</text>
<text x="155.2" y="75" transform="rotate(-90 155.2 75)">D1</text>
<text x="157.8" y="76.2" transform="rotate(-90 157.8 76.2)">C#1</text>
<text x="160.3" y="75" transform="rotate(-90 160.3 75)">C1</text>
<text x="165.4" y="74.9" transform="rotate(-90 165.4 74.9)">B1</text>
<text x="167.9" y="76.1" transform="rotate(-90 167.9 76.1)">A#1</text>
<text x="170.5" y="74.9" transform="rotate(-90 170.5 74.9)">A1</text>
<text x="185.7" y="72.5" transform="rotate(-90 185.7 72.5)">PLAY</text>
<text x="129.1" y="117.9">P$1</text>
<text x="134.2" y="119">P</text>
<text x="135.6" y="119">$</text>
<text x="136.8" y="119">2P$1</text>
<text x="142.7" y="117.9">P$2</text>
<text x="154" y="117.9">5</text>
<text x="154" y="115.3">8</text>
<text x="157.9" y="119">PB0/PCINT0/AIN0/OC0A/MOSI</text>
<text x="157.9" y="116.4">VCC</text>
<text x="154" y="125.5">2</text>
<text x="154" y="120.4">6</text>
<text x="154" y="122.9">7</text>
<text x="157.9" y="121.5">PB1/PCINT1/AIN1/OC0B/INT0/MISO</text>
<text x="157.9" y="124.1">PB2/PCINT2/SCK/ADC1/T0</text>
<text x="154" y="130.6">1</text>
<text x="154" y="128">3</text>
<text x="157.9" y="131.7">PB5/PCINT5/RESET/ADC0/DW</text>
<text x="157.9" y="126.6">PB3/PCINT3/CLKI/ADC3</text>
<text x="157.9" y="129.1">PB4/PCINT4/ADC2</text>
<text x="154" y="133.1">4</text>
<text x="157.9" y="134.2">GND</text>
</g>
<g font-size="1.8" fill="#800000">
<text x="183.5" y="171.3">OSHW</text>
<text x="183.6" y="173.1">LOGO</text>
</g>
</svg>
